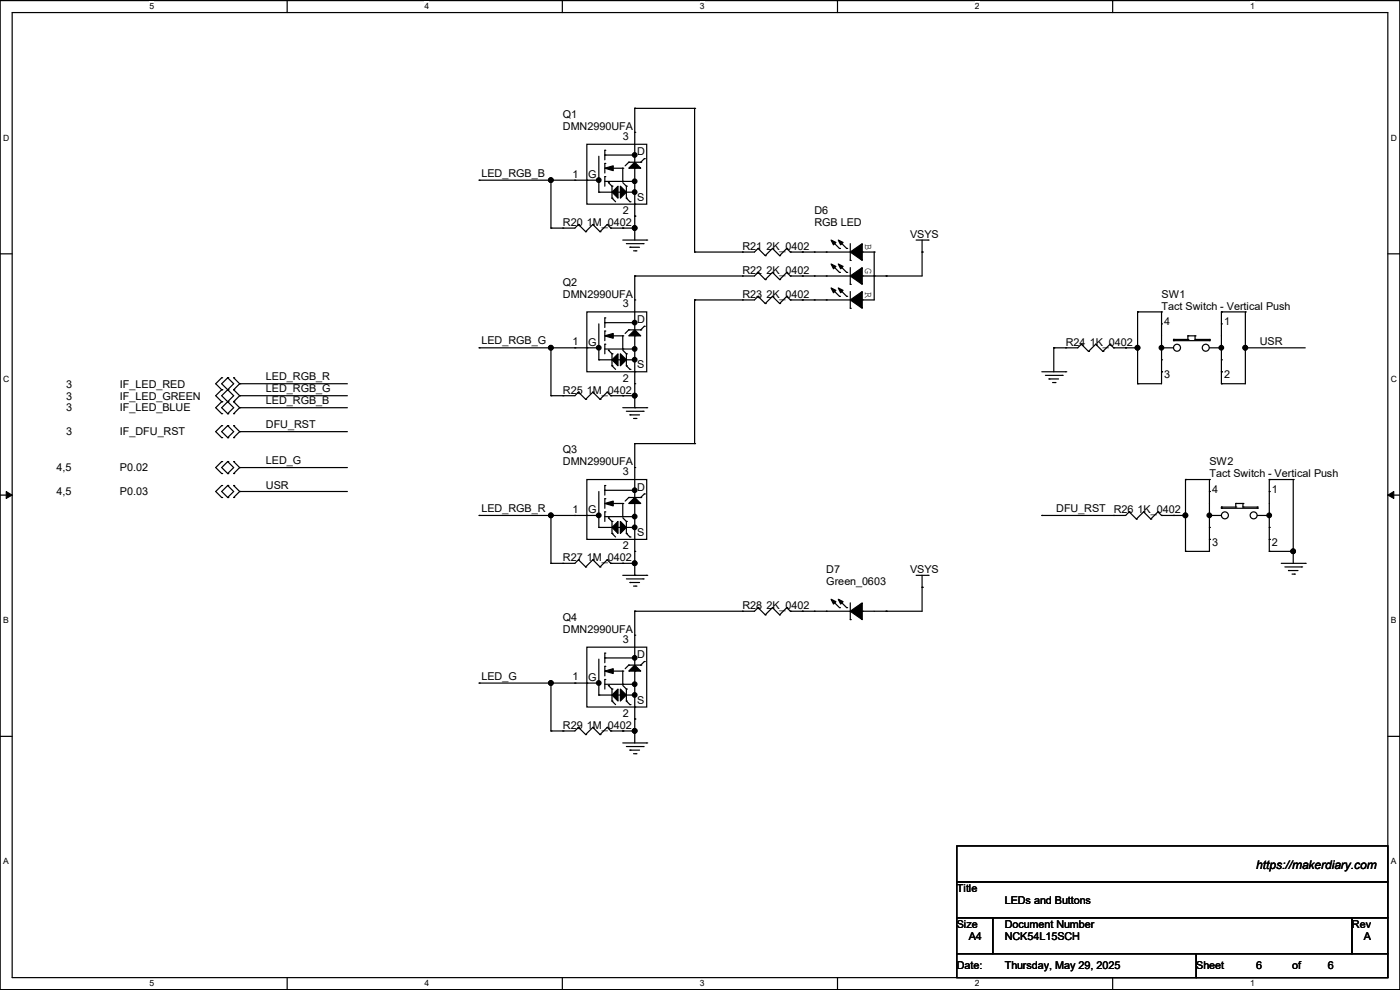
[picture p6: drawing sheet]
<svg xmlns="http://www.w3.org/2000/svg" width="297mm" height="210mm" viewBox="0 0 297 210" stroke-linecap="round" stroke-linejoin="round" font-family="sans-serif">
<path d="M0 .1h297v209.8h-297zM2.6 2.7h291.8v204.7h-291.8z" fill="none" stroke="#000" stroke-width=".25"/>
<g fill="#fff">
<path d="M31.7 .4h1v2h-1z"/>
<path d="M31.7 207.6h1v2h-1z"/>
</g>
<path d="M60.9 .1v2.6M60.9 207.4v2.5" fill="none" stroke="#000" stroke-width=".25"/>
<g fill="#fff">
<path d="M90.1 .4h1v2h-1z"/>
<path d="M90.1 207.6h1v2h-1z"/>
</g>
<path d="M119.3 .1v2.6M119.3 207.4v2.5" fill="none" stroke="#000" stroke-width=".25"/>
<g fill="#fff">
<path d="M148.5 .4h.9v2h-.9z"/>
<path d="M148.5 207.6h.9v2h-.9z"/>
</g>
<path d="M177.7 .1v2.6M177.7 207.4v2.5" fill="none" stroke="#000" stroke-width=".25"/>
<g fill="#fff">
<path d="M206.8 .4h1v2h-1z"/>
<path d="M206.8 207.6h1v2h-1z"/>
</g>
<path d="M236.1 .1v2.6M236.1 207.4v2.5" fill="none" stroke="#000" stroke-width=".25"/>
<g fill="#fff">
<path d="M265.2 .4h1v2h-1z"/>
<path d="M265.2 207.6h1v2h-1z"/>
<path d="M.7 28.2h1.2v2h-1.2z"/>
<path d="M295.1 28.2h1.2v2h-1.2z"/>
<path d="M.7 79.4h1.2v2h-1.2z"/>
<path d="M295.1 79.4h1.2v2h-1.2z"/>
</g>
<path d="M0 53.8h2.6M294.4 53.8h2.6" fill="none" stroke="#000" stroke-width=".25"/>
<g fill="#fff">
<path d="M.7 130.6h1.2v2h-1.2z"/>
<path d="M295.1 130.6h1.1v2h-1.1z"/>
</g>
<path d="M0 105h2.6M294.4 105h2.6" fill="none" stroke="#000" stroke-width=".25"/>
<path d="M1.3 104.3l1.3 .7-1.3 .7zM294.4 105l1.3-.7v1.4z" fill="#000" stroke="#000" stroke-width=".21"/>
<g fill="#fff">
<path d="M.7 181.8h1.2v2h-1.2z"/>
<path d="M295.1 181.8h1.1v2h-1.1z"/>
</g>
<g fill="none" stroke="#000" stroke-width=".25">
<path d="M101.6 38.2h.1M101.6 38.2h25.4M116.9 38.2h.1M116.9 38.2v10.2M122 38.2h.1M124.5 30.6h12.7v12.7h-12.7zM124.5 38.2h.1M127 38.2h.1M127 33.1v7.7M128.3 37.5h.1M128.3 34.7h.1M128.3 31.9h.1"/>
<path d="M128.3 32.9h.1M128.3 31.9v2M128.3 34.7v2M128.3 37.5v2M128.3 38.5h6.4M128.3 32.9h6.4M129.1 38.7h.1M129.1 38.7l.7 .8M129.6 35.7h2.5M129.8 39.5h.1M129.8 39.5v2.5M132.1 35.7h.1"/>
<path d="M132.1 38.5h.1M132.1 35.7v2.8M132.1 38.7l.8 .8M132.9 39.5h.1M132.9 39.5v2.5M133.4 34.4h.1M133.4 34.4h2.5M133.4 34.4l-.8 .8M134.7 38.5h.1M134.7 35.7h.1M134.7 32.9h.1M134.7 28.1h.1"/>
<path d="M134.7 23h.1M134.7 23v11.4M134.7 35.7v15.2M134.7 23h12.7M135.9 34.4h.1M136.7 33.7h.1M136.7 33.7l-.8 .7M147.4 23h.1M147.4 23v30.5M116.9 48.4h.1M119.4 48.4h.1M122.7 47.6h.1"/>
<path d="M122.7 47.6l-.7 .8h-5.1M122.7 47.6l1.5 1.5M124.2 49.1h.1M125.8 47.6h.1M125.8 47.6l-1.6 1.5M125.8 47.6l1.5 1.5M127 40.8h.1M127 40.8h2.8M127.3 49.1h.1M128.8 47.6h.1M128.8 47.6l-1.5 1.5M128.8 47.6l.8 .8"/>
<path d="M129.6 48.4h.1M129.6 48.4h5.1M129.8 40.8h.1M129.8 42h.1M129.8 42l.8 .8M131.1 40.8h1.3M132.1 48.4h.1M132.1 50.9h5.1M132.4 40.8h.1M132.9 42h.1M132.9 51.7h3.5M132.9 40.8h1.8"/>
<path d="M132.9 42l.7 .8M133.6 52.5h.1M133.6 42.8h.1M133.6 52.5h2.1M134.4 53.2h.5M134.7 40.8h.1M134.7 43.3h.1M134.7 45.8h.1M134.7 58.5h.1M134.7 48.4h.1M134.7 58.5v11.5M134.9 53.2h.1"/>
<path d="M136.4 51.7h.1M137.2 50.9h.1M147.4 53.5h.1M157.5 53.5h.1M157.5 58.5h.1M160.8 52.7h.1M160.8 57.8h.1M160.8 57.8l-.7 .7h-25.4M160.8 52.7l-.7 .8h-12.7M160.8 52.7l1.5 1.5M160.8 57.8l1.5 1.5M162.3 54.2h.1"/>
<path d="M162.3 59.3h.1M163.9 52.7h.1M163.9 57.8h.1M163.9 52.7l-1.6 1.5M163.9 52.7l1.5 1.5M163.9 57.8l-1.6 1.5M163.9 57.8l1.5 1.5M165.4 54.2h.1M165.4 59.3h.1M166.9 52.7h.1M166.9 57.8h.1M166.9 52.7l-1.5 1.5"/>
<path d="M166.9 52.7l.8 .8M166.9 57.8l-1.5 1.5M166.9 57.8l.8 .7M167.7 53.5h.1M167.7 58.5h.1M167.7 58.5h12.7M167.7 53.5h12.7M170.2 53.5h.1M170.2 58.5h.1M172.8 58.5h.1M172.8 53.5h.1M175.3 58.5h.1"/>
<path d="M175.3 53.5h.1M176.6 56.3l1.5 1.5M176.6 51.2l1.5 1.5M178.1 57.8h.1M178.1 52.7h.1M178.1 56.3l1.5 1.5M178.1 51.2l1.5 1.5M179.6 57.8h.1M179.6 52.7h.1M180.4 55.2h.1M180.4 51.7v3.5M180.4 56.8v3.5"/>
<path d="M182.9 58.5h.1M182.9 53.5h.1M182.9 53.5h2.6M185.5 58.5h.1M185.5 53.5h.1M185.5 53.5v10.1h-2.6M188 58.5h.1M194.4 50.9h2.5M195.6 53.5h.1M195.6 50.9v7.6h-12.7M196.9 50.9h.1M101.6 73.8h.1"/>
<path d="M101.6 73.8h25.4M116.9 73.8h.1M116.9 73.8v10.1M122 73.8h.1M124.5 66.2h12.7v12.7h-12.7zM124.5 73.8h.1M127 73.8h.1M127 76.3h.1M127 68.7v7.6M127 76.3h2.8M128.3 73h.1M128.3 70.2h.1"/>
<path d="M128.3 67.4h.1M128.3 68.5h.1M128.3 67.4v2.1M128.3 70.2v2.1M128.3 73v2.1M128.3 74h6.4M128.3 68.5h6.4M129.1 74.3h.1M129.1 74.3l.7 .8M129.6 71.2h2.5M129.8 76.3h.1M129.8 75.1h.1"/>
<path d="M129.8 77.6h.1M129.8 75.1v2.5M129.8 77.6l.8 .8M131.1 76.3h1.3M132.1 71.2h.1M132.1 74h.1M132.1 71.2v2.8M132.1 74.3l.8 .8M132.4 76.3h.1M132.9 75.1h.1M132.9 77.6h.1M132.9 76.3h1.8"/>
<path d="M132.9 77.6l.7 .8M132.9 75.1v2.5M133.4 70h.1M133.4 70h2.5M133.4 70l-.8 .7M133.6 78.4h.1M134.7 74h.1M134.7 71.2h.1M134.7 68.5h.1M134.7 76.3h.1M134.7 78.9h.1M134.7 63.6h.1"/>
<path d="M134.7 71.2v15.3M135.9 70h.1M136.7 69.2h.1M136.7 69.2l-.8 .8M147.4 63.6h.1M147.4 63.6v30.5M157.5 63.6h.1M160.8 62.9h.1M160.8 62.9l-.7 .7h-12.7M160.8 62.9l1.5 1.5M162.3 64.4h.1M163.9 62.9h.1"/>
<path d="M163.9 62.9l-1.6 1.5M163.9 62.9l1.5 1.5M165.4 64.4h.1M166.9 62.9h.1M166.9 62.9l-1.5 1.5M166.9 62.9l.8 .7M167.7 63.6h.1M167.7 63.6h12.7M170.2 63.6h.1M172.8 63.6h.1M175.3 63.6h.1M176.6 61.3l1.5 1.6"/>
<path d="M178.1 62.9h.1M178.1 61.3l1.5 1.6M179.6 62.9h.1M180.4 65.4h.1M180.4 60.3h.1M180.4 61.8v3.6M182.9 63.6h.1M221 78.9h5.1M221.8 79.6h3.5M223.6 73.8h.1M223.6 73.8v5.1M225.3 79.6h.1"/>
<path d="M226.1 78.9h.1M226.1 73.8h.1M229.4 73h.1M229.4 73l-.8 .8h-5M229.4 73l1.5 1.5M230.9 74.5h.1M232.5 73h.1M232.5 73l-1.6 1.5M232.5 73l1.5 1.5M234 74.5h.1M235.5 73h.1M235.5 73l-1.5 1.5"/>
<path d="M235.5 73l.8 .8M236.3 73.8h.1M236.3 73.8h5M238.8 73.8h.1M241.3 66.2h.1M241.3 73.8h.1M241.3 66.2h5.1M241.3 66.2v15.2M246.4 73.8h.1M246.4 76.3h.1M246.4 68.7h.1M246.4 78.9h.1"/>
<path d="M246.4 66.2h.1M246.4 73.8h2.6M246.4 66.2v15.2h-5.1M249 72.3h.1M249 72h.1M249 72.3h7.6M249 72v.3M249 72h3M252 72h.1M252 71.2h.1M252 71.2h1.5M252 71.2v.8"/>
<path d="M253.5 71.2h.1M253.5 72h.1M253.5 72h3.1M253.5 71.2v.8M256.6 72h.1M256.6 72.3h.1M256.6 73.8h2.5M256.6 72v.3M259.1 73.8h.1M259.1 76.3h.1M259.1 68.7h.1M259.1 78.9h.1"/>
<path d="M259.1 66.2h.1M259.1 66.2v15.2M259.1 66.2h5.1M264.2 66.2h.1M264.2 73.8h.1M264.2 73.8h12.7M264.2 66.2v15.2h-5.1M47 90.3h.1M47 92.8h.1M47 80.1h.1M47 82.7h.1M47 85.2h.1"/>
<path d="M47 87.8h.1M47 97.9h.1M47 90.3l-1.2 1.3 1.2 1.2M47 80.1l-1.2 1.3 1.2 1.3M47 85.2l-1.2 1.3 1.2 1.3M47 82.7l-1.2 1.2 1.2 1.3M47 97.9l-1.2 1.3 1.2 1.3M48.3 92.8h.1M48.3 90.3h.1M48.3 82.7h.1M48.3 80.1h.1M48.3 85.2h.1"/>
<path d="M48.3 87.8h.1M48.3 97.9h.1M48.3 90.3l-1.3 1.3 1.3 1.2M48.3 90.3l1.3 1.3-1.3 1.2M48.3 80.1l-1.3 1.3 2.6 2.5-2.6 2.6 1.3 1.3M48.3 80.1l1.3 1.3-2.6 2.5 2.6 2.6-1.3 1.3M48.3 97.9l-1.3 1.3 1.3 1.3M48.3 97.9l1.3 1.3-1.3 1.3M49.6 90.3h.1M49.6 92.8h.1M49.6 80.1h.1M49.6 82.7h.1"/>
<path d="M49.6 85.2h.1M49.6 87.8h.1M49.6 97.9h.1M49.6 90.3l1.2 1.3M49.6 85.2l1.2 1.3M49.6 80.1l1.2 1.3M49.6 82.7l1.2 1.2M49.6 97.9l1.2 1.3M50.8 81.4h.1M50.8 83.9h.1M50.8 86.5h.1M50.8 91.6h.1"/>
<path d="M50.8 99.2h.1M50.8 86.5h22.9M50.8 86.5l-1.2 1.3M50.8 91.6l-1.2 1.2M50.8 81.4l-1.2 1.3M50.8 83.9l-1.2 1.3M50.8 99.2l-1.2 1.3M50.8 83.9h22.9M50.8 81.4h22.9M50.8 91.6h22.9M50.8 99.2h22.9M116.9 83.9h.1"/>
<path d="M119.4 83.9h.1M122.7 83.2h.1M122.7 83.2l-.7 .7h-5.1M122.7 83.2l1.5 1.5M124.2 84.7h.1M125.8 83.2h.1M125.8 83.2l-1.6 1.5M125.8 83.2l1.5 1.5M127.3 84.7h.1M128.8 83.2h.1M128.8 83.2l-1.5 1.5M128.8 83.2l.8 .7"/>
<path d="M129.6 83.9h.1M129.6 83.9h5.1M132.1 83.9h.1M132.1 86.5h5.1M132.9 87.2h3.5M133.6 88h.1M133.6 88h2.1M134.4 88.8h.5M134.7 81.4h.1M134.7 99.2h.1M134.7 83.9h.1M134.7 86.5h.1"/>
<path d="M134.7 94.1h.1M134.7 94.1v11.4M134.7 94.1h12.7M134.9 88.8h.1M136.4 87.2h.1M137.2 86.5h.1M147.4 94.1h.1M222.5 80.4h.1M222.5 80.4h2.1M223.3 81.2h.5M223.8 81.2h.1M241.3 81.4h.1"/>
<path d="M259.1 81.4h.1M47 100.5h.1M47 103h.1M47 105.5h.1M47 103l-1.2 1.3 1.2 1.2M48.3 100.5h.1M48.3 105.5h.1M48.3 103h.1M48.3 103l-1.3 1.3 1.3 1.2M48.3 103l1.3 1.3-1.3 1.2M49.6 100.5h.1M49.6 103h.1"/>
<path d="M49.6 105.5h.1M49.6 103l1.2 1.3M50.8 104.3h.1M50.8 104.3l-1.2 1.2M50.8 104.3h22.9M101.6 109.3h.1M101.6 109.3h25.4M116.9 119.5h.1M116.9 109.3h.1M116.9 109.3v10.2M119.4 119.5h.1M122 109.3h.1"/>
<path d="M122.7 118.7h.1M122.7 118.7l-.7 .8h-5.1M122.7 118.7l1.5 1.6M124.5 101.7h12.7v12.7h-12.7zM124.5 109.3h.1M125.8 118.7h.1M125.8 118.7l-1.6 1.6M125.8 118.7l1.5 1.6M127 109.3h.1M127 111.9h.1M127 104.3v7.6M127 111.9h2.8"/>
<path d="M128.3 108.6h.1M128.3 105.8h.1M128.3 103h.1M128.3 104h.1M128.3 103v2M128.3 105.8v2M128.3 108.6v2M128.3 109.6h6.4M128.3 104h6.4M128.8 118.7h.1M128.8 118.7l-1.5 1.6M128.8 118.7l.8 .8"/>
<path d="M129.1 109.9h.1M129.1 109.9l.7 .7M129.6 119.5h.1M129.6 119.5h5.1M129.6 106.8h2.5M129.8 111.9h.1M129.8 110.6h.1M129.8 113.2h.1M129.8 110.6v2.6M129.8 113.2l.8 .7M131.1 111.9h1.3M132.1 119.5h.1"/>
<path d="M132.1 106.8h.1M132.1 109.6h.1M132.1 106.8v2.8M132.1 109.9l.8 .7M132.4 111.9h.1M132.9 110.6h.1M132.9 113.2h.1M132.9 110.6v2.6M132.9 111.9h1.8M132.9 113.2l.7 .7M133.4 105.5h.1M133.4 105.5h2.5"/>
<path d="M133.4 105.5l-.8 .8M133.6 113.9h.1M134.7 109.6h.1M134.7 106.8h.1M134.7 104h.1M134.7 111.9h.1M134.7 114.4h.1M134.7 117h.1M134.7 119.5h.1M134.7 106.8v15.2M135.9 105.5h.1M136.7 104.8h.1"/>
<path d="M136.7 104.8l-.8 .7M221 109.3h.1M236.3 109.3h.1M239.6 108.6h.1M239.6 108.6l-.8 .7h-17.8M239.6 108.6l1.5 1.5M241.1 110.1h.1M242.6 108.6h.1M242.6 108.6l-1.5 1.5M242.6 108.6l1.5 1.5M244.1 110.1h.1M245.7 108.6h.1"/>
<path d="M245.7 108.6l-1.6 1.5M245.7 108.6l.7 .7M246.4 109.3h.1M246.4 109.3h5.1M249 109.3h.1M251.5 101.7h.1M251.5 117h.1M251.5 109.3h.1M251.5 101.7h5.1M251.5 101.7v15.3M256.6 109.3h.1M256.6 111.9h.1"/>
<path d="M256.6 104.3h.1M256.6 114.4h.1M256.6 101.7h.1M256.6 109.3h2.5M256.6 101.7v15.3h-5.1M259.1 107.8h.1M259.1 107.6h.1M259.1 107.6v.2M259.1 107.8h7.6M259.1 107.6h3.1M262.2 107.6h.1M262.2 106.8h.1"/>
<path d="M262.2 106.8h1.5M262.2 106.8v.8M263.7 106.8h.1M263.7 107.6h.1M263.7 107.6h3M263.7 106.8v.8M266.7 107.6h.1M266.7 107.8h.1M266.7 109.3h2.6M266.7 107.6v.2M269.3 109.3h.1M269.3 111.9h.1"/>
<path d="M269.3 104.3h.1M269.3 114.4h.1M269.3 101.7h.1M269.3 117h.1M269.3 101.7v15.3M269.3 101.7h5.1M269.3 117h5.1M271.8 119.5h5.1M274.4 101.7h.1M274.4 117h.1M274.4 101.7v17.8M276.9 119.5h.1"/>
<path d="M124.2 120.3h.1M124.5 137.3h12.7v12.7h-12.7zM127 139.8v7.6M127.3 120.3h.1M128.3 138.6h.1M128.3 139.6h.1M128.3 138.6v2M128.3 139.6h6.4M132.1 122h5.1M132.9 122.8h3.5M133.6 123.6h.1M133.6 123.6h2.1"/>
<path d="M134.4 124.3h.5M134.7 139.6h.1M134.7 134.7h.1M134.7 129.7h.1M134.7 122h.1M134.7 129.7v11.4M134.9 124.3h.1M136.4 122.8h.1M137.2 122h.1M157.5 129.7h.1M160.8 128.9h.1M160.8 128.9l-.7 .8h-25.4"/>
<path d="M160.8 128.9l1.5 1.5M162.3 130.4h.1M163.9 128.9h.1M163.9 128.9l-1.6 1.5M163.9 128.9l1.5 1.5M165.4 130.4h.1M166.9 128.9h.1M166.9 128.9l-1.5 1.5M166.9 128.9l.8 .8M167.7 129.7h.1M167.7 129.7h12.7M170.2 129.7h.1"/>
<path d="M172.8 129.7h.1M175.3 129.7h.1M176.6 127.4l1.5 1.5M178.1 128.9h.1M178.1 127.4l1.5 1.5M179.6 128.9h.1M180.4 131.4h.1M180.4 127.9v3.5M182.9 129.7h.1M188 129.7h.1M194.4 122h2.5M195.6 124.6h.1"/>
<path d="M195.6 122v7.7h-12.7M196.9 122h.1M272.6 120.3h3.5M273.3 121h.1M273.3 121h2.1M274.1 121.8h.5M274.6 121.8h.1M276.1 120.3h.1M0 156.2h2.6M101.6 144.9h.1M101.6 144.9h25.4M116.9 155.1h.1"/>
<path d="M116.9 144.9h.1M116.9 144.9v10.2M119.4 155.1h.1M122 144.9h.1M122.7 154.3h.1M122.7 154.3l-.7 .8h-5.1M122.7 154.3l1.5 1.5M124.2 155.8h.1M124.5 144.9h.1M125.8 154.3h.1M125.8 154.3l-1.6 1.5M125.8 154.3l1.5 1.5"/>
<path d="M127 144.9h.1M127 147.4h.1M127 147.4h2.8M127.3 155.8h.1M128.3 144.1h.1M128.3 141.4h.1M128.3 141.4v2M128.3 144.1v2.1M128.3 145.2h6.4M128.8 154.3h.1M128.8 154.3l-1.5 1.5M128.8 154.3l.8 .8"/>
<path d="M129.1 145.4h.1M129.1 145.4l.7 .8M129.6 155.1h.1M129.6 155.1h5.1M129.6 142.4h2.5M129.8 147.4h.1M129.8 146.2h.1M129.8 148.7h.1M129.8 146.2v2.5M129.8 148.7l.8 .8M131.1 147.4h1.3M132.1 155.1h.1"/>
<path d="M132.1 142.4h.1M132.1 145.2h.1M132.1 157.6h5.1M132.1 142.4v2.8M132.1 145.4l.8 .8M132.4 147.4h.1M132.9 146.2h.1M132.9 148.7h.1M132.9 158.4h3.5M132.9 146.2v2.5M132.9 147.4h1.8M132.9 148.7l.7 .8"/>
<path d="M133.4 141.1h.1M133.4 141.1h2.5M133.4 141.1l-.8 .8M133.6 159.1h.1M133.6 149.5h.1M133.6 159.1h2.1M134.4 159.9h.5M134.7 145.2h.1M134.7 142.4h.1M134.7 147.4h.1M134.7 150h.1M134.7 152.5h.1"/>
<path d="M134.7 155.1h.1M134.7 142.4v15.2M134.9 159.9h.1M135.9 141.1h.1M136.4 158.4h.1M136.7 140.3h.1M136.7 140.3l-.8 .8M137.2 157.6h.1M294.4 156.2h2.6M203 179.5h91.4v7.6h-91.4zM203 187.1h91.4v7.6h-91.4zM203 194.7h7.6v7.6h-7.6z"/>
<path d="M210.6 194.7h76.2v7.6h-76.2zM286.8 194.7h7.6v7.6h-7.6zM203 202.3h50.8v5.1h-50.8zM253.8 202.3h40.6v5.1h-40.6z"/>
<circle cx="249.7" cy="73.8" r=".74"/>
<circle cx="255.8" cy="73.8" r=".74"/>
<circle cx="259.9" cy="109.3" r=".74"/>
<circle cx="266" cy="109.3" r=".74"/>
</g>
<g fill="#000" stroke="#000" stroke-width=".25">
<path d="M128.3 35.7l1.8-.5v1zM131.6 39.5l1.3 1.3-1.3 1.2zM134.7 34.4l1.2 1.3h-2.5zM131.1 39.5v2.5l-1.3-1.2zM128.3 71.2l1.8-.5v1.1zM131.1 75.1v2.5l-1.3-1.3zM131.6 75.1l1.3 1.2-1.3 1.3zM134.7 70l1.2 1.2h-2.5zM128.3 106.8l1.8-.5v1zM131.1 110.6v2.6l-1.3-1.3zM131.6 110.6l1.3 1.3-1.3 1.3zM134.7 105.5l1.2 1.3h-2.5z"/>
<path d="M128.3 142.4l1.8-.5v1zM131.1 146.2v2.5l-1.3-1.3zM131.6 146.2l1.3 1.2-1.3 1.3zM134.7 141.1l1.2 1.3h-2.5z"/>
<path d="M176.3 56l1 .5-.5 .5z" fill-rule="evenodd"/>
<path d="M176.3 50.9l1 .5-.5 .5z" fill-rule="evenodd"/>
<path d="M177.8 56l1.1 .5-.5 .5z" fill-rule="evenodd"/>
<path d="M177.8 50.9l1.1 .5-.5 .5z" fill-rule="evenodd"/>
<path d="M180.4 58.5l2.5-1.7v3.5z" fill-rule="evenodd"/>
<path d="M180.4 53.5l2.5-1.8v3.5z" fill-rule="evenodd"/>
<path d="M176.3 61.1l1 .5-.5 .5z" fill-rule="evenodd"/>
<path d="M177.8 61.1l1.1 .5-.5 .5z" fill-rule="evenodd"/>
<path d="M180.4 63.6l2.5-1.8v3.6z" fill-rule="evenodd"/>
<path d="M176.3 127.1l1 .5-.5 .5z" fill-rule="evenodd"/>
<path d="M177.8 127.1l1.1 .5-.5 .5z" fill-rule="evenodd"/>
<path d="M180.4 129.7l2.5-1.8v3.5z" fill-rule="evenodd"/>
<circle cx="116.9" cy="38.2" r=".49"/>
<circle cx="127" cy="38.2" r=".49"/>
<circle cx="134.6" cy="38.5" r=".49"/>
<circle cx="134.6" cy="32.9" r=".49"/>
<circle cx="134.6" cy="40.7" r=".49"/>
<circle cx="134.6" cy="48.4" r=".49"/>
<circle cx="116.9" cy="73.8" r=".49"/>
<circle cx="127" cy="73.8" r=".49"/>
<circle cx="134.6" cy="68.4" r=".49"/>
<circle cx="134.6" cy="76.3" r=".49"/>
<circle cx="134.6" cy="74" r=".49"/>
<circle cx="241.3" cy="73.8" r=".49"/>
<circle cx="246.4" cy="73.8" r=".49"/>
<circle cx="259.1" cy="73.8" r=".49"/>
<circle cx="264.2" cy="73.8" r=".49"/>
<circle cx="134.6" cy="83.9" r=".49"/>
<circle cx="116.9" cy="109.3" r=".49"/>
<circle cx="127" cy="109.3" r=".49"/>
<circle cx="134.6" cy="111.9" r=".49"/>
<circle cx="134.6" cy="119.5" r=".49"/>
<circle cx="134.6" cy="109.6" r=".49"/>
<circle cx="134.6" cy="104" r=".49"/>
<circle cx="251.5" cy="109.3" r=".49"/>
<circle cx="256.6" cy="109.3" r=".49"/>
<circle cx="269.3" cy="109.3" r=".49"/>
<circle cx="274.3" cy="116.9" r=".49"/>
<circle cx="134.6" cy="139.6" r=".49"/>
<circle cx="116.9" cy="144.9" r=".49"/>
<circle cx="127" cy="144.9" r=".49"/>
<circle cx="134.6" cy="145.1" r=".49"/>
<circle cx="134.6" cy="155" r=".49"/>
<circle cx="134.6" cy="147.4" r=".49"/>
</g>
<text font-size="2.5" x="266.5" y="184.3">https://makerdiary.com</text>
<g font-size="2.3">
<text x="119.4" y="25.1">Q1</text>
<text x="119.4" y="27.6">DMN2990UFA</text>
<text x="132.1" y="29.6">3</text>
<text x="135.2" y="32.9">D</text>
<text x="102.2" y="37.5">LED_RGB_B</text>
<text x="121.5" y="37.7">1</text>
<text x="124.8" y="37.8">G</text>
<text x="119.4" y="47.9">R20 1M_0402</text>
<text x="132.1" y="45.4">2</text>
<text x="135.2" y="42.6">S</text>
<text x="172.8" y="45.4">D6</text>
<text x="172.8" y="47.9">RGB LED</text>
<text x="157.5" y="53">R21 2K_0402</text>
<text x="183.5" y="51.7" transform="rotate(90 183.5 51.7)">B</text>
<text x="193.1" y="50.5">VSYS</text>
<text x="157.5" y="58.1">R22 2K_0402</text>
<text x="183.5" y="56.8" transform="rotate(90 183.5 56.8)">G</text>
<text x="119.4" y="60.6">Q2</text>
<text x="119.4" y="63.2">DMN2990UFA</text>
<text x="132.1" y="65.2">3</text>
<text x="157.5" y="63.2">R23 2K_0402</text>
<text x="183.5" y="61.8" transform="rotate(90 183.5 61.8)">R</text>
<text x="246.4" y="63.2">SW1</text>
<text x="246.4" y="65.7">Tact Switch - Vertical Push</text>
<text x="135.2" y="68.5">D</text>
<text x="247" y="69">4</text>
<text x="259.7" y="69">1</text>
<text x="102.2" y="73.1">LED_RGB_G</text>
<text x="121.5" y="73.2">1</text>
<text x="124.8" y="73.3">G</text>
<text x="226.1" y="73.3">R24 1K_0402</text>
<text x="267.3" y="73.3">USR</text>
<text x="14" y="82.2">3</text>
<text x="25.4" y="82.2">IF_LED_RED</text>
<text x="56.4" y="80.7">LED_RGB_R</text>
<text x="56.4" y="83.2">LED_RGB_G</text>
<text x="119.4" y="83.5">R25 1M_0402</text>
<text x="132.1" y="80.9">2</text>
<text x="135.2" y="78.1">S</text>
<text x="247" y="80.2">3</text>
<text x="259.7" y="80.2">2</text>
<text x="14" y="84.8">3</text>
<text x="14" y="87.3">3</text>
<text x="25.4" y="84.8">IF_LED_GREEN</text>
<text x="25.4" y="87.3">IF_LED_BLUE</text>
<text x="56.4" y="85.8">LED_RGB_B</text>
<text x="14" y="92.4">3</text>
<text x="25.4" y="92.4">IF_DFU_RST</text>
<text x="56.4" y="90.8">DFU_RST</text>
<text x="12" y="100">4,5</text>
<text x="25.4" y="100">P0.02</text>
<text x="56.4" y="98.5">LED_G</text>
<text x="119.4" y="96.2">Q3</text>
<text x="119.4" y="98.7">DMN2990UFA</text>
<text x="132.1" y="100.8">3</text>
<text x="256.6" y="98.7">SW2</text>
<text x="256.6" y="101.3">Tact Switch - Vertical Push</text>
<text x="12" y="105.1">4,5</text>
<text x="25.4" y="105.1">P0.03</text>
<text x="56.4" y="103.8">USR</text>
<text x="135.2" y="104.1">D</text>
<text x="257.1" y="104.5">4</text>
<text x="269.8" y="104.5">1</text>
<text x="102.2" y="108.6">LED_RGB_R</text>
<text x="121.5" y="108.8">1</text>
<text x="124.8" y="108.9">G</text>
<text x="135.2" y="113.7">S</text>
<text x="224.1" y="108.6">DFU_RST</text>
<text x="236.3" y="108.9">R26 1K_0402</text>
<text x="119.4" y="119">R27 1M_0402</text>
<text x="132.1" y="116.5">2</text>
<text x="257.1" y="115.7">3</text>
<text x="269.8" y="115.7">2</text>
<text x="175.3" y="121.6">D7</text>
<text x="175.3" y="124.1">Green_0603</text>
<text x="193.1" y="121.6">VSYS</text>
<text x="119.4" y="131.7">Q4</text>
<text x="157.5" y="129.2">R28 2K_0402</text>
<text x="119.4" y="134.3">DMN2990UFA</text>
<text x="132.1" y="136.3">3</text>
<text x="135.2" y="139.6">D</text>
<text x="102.2" y="144.2">LED_G</text>
<text x="121.5" y="144.4">1</text>
<text x="124.8" y="144.4">G</text>
<text x="135.2" y="149.3">S</text>
<text x="119.4" y="154.6">R29 1M_0402</text>
<text x="132.1" y="152.1">2</text>
<text x="203" y="189.1">Title</text>
<text x="213.2" y="191.7">LEDs and Buttons</text>
<text x="203" y="196.8">Size</text>
<text x="213.1" y="196.8">Document Number</text>
<text x="286.8" y="196.8">Rev</text>
<text x="205.5" y="199.3">A4</text>
<text x="213.2" y="199.3">NCK54L15SCH</text>
<text x="289.4" y="199.3">A</text>
<text x="203" y="205.7">Date:</text>
<text x="213.2" y="205.7">Thursday, May 29, 2025</text>
<text x="253.8" y="205.7">Sheet</text>
<text x="266.5" y="205.7">6</text>
<text x="274.1" y="205.7">of</text>
<text x="281.7" y="205.7">6</text>
</g>
<g font-size="1.8">
<text x="31.7" y="2">5</text>
<text x="90.1" y="2">4</text>
<text x="148.5" y="2">3</text>
<text x="206.8" y="2">2</text>
<text x="265.2" y="2">1</text>
<text x=".7" y="29.8">D</text>
<text x="295.1" y="29.8">D</text>
<text x=".7" y="81">C</text>
<text x="295.1" y="81">C</text>
<text x=".7" y="132.2">B</text>
<text x="295.1" y="132.2">B</text>
<text x=".7" y="183.4">A</text>
<text x="295.1" y="183.4">A</text>
<text x="31.7" y="209.3">5</text>
<text x="90.1" y="209.3">4</text>
<text x="148.5" y="209.3">3</text>
<text x="206.8" y="209.3">2</text>
<text x="265.2" y="209.3">1</text>
</g>
</svg>
